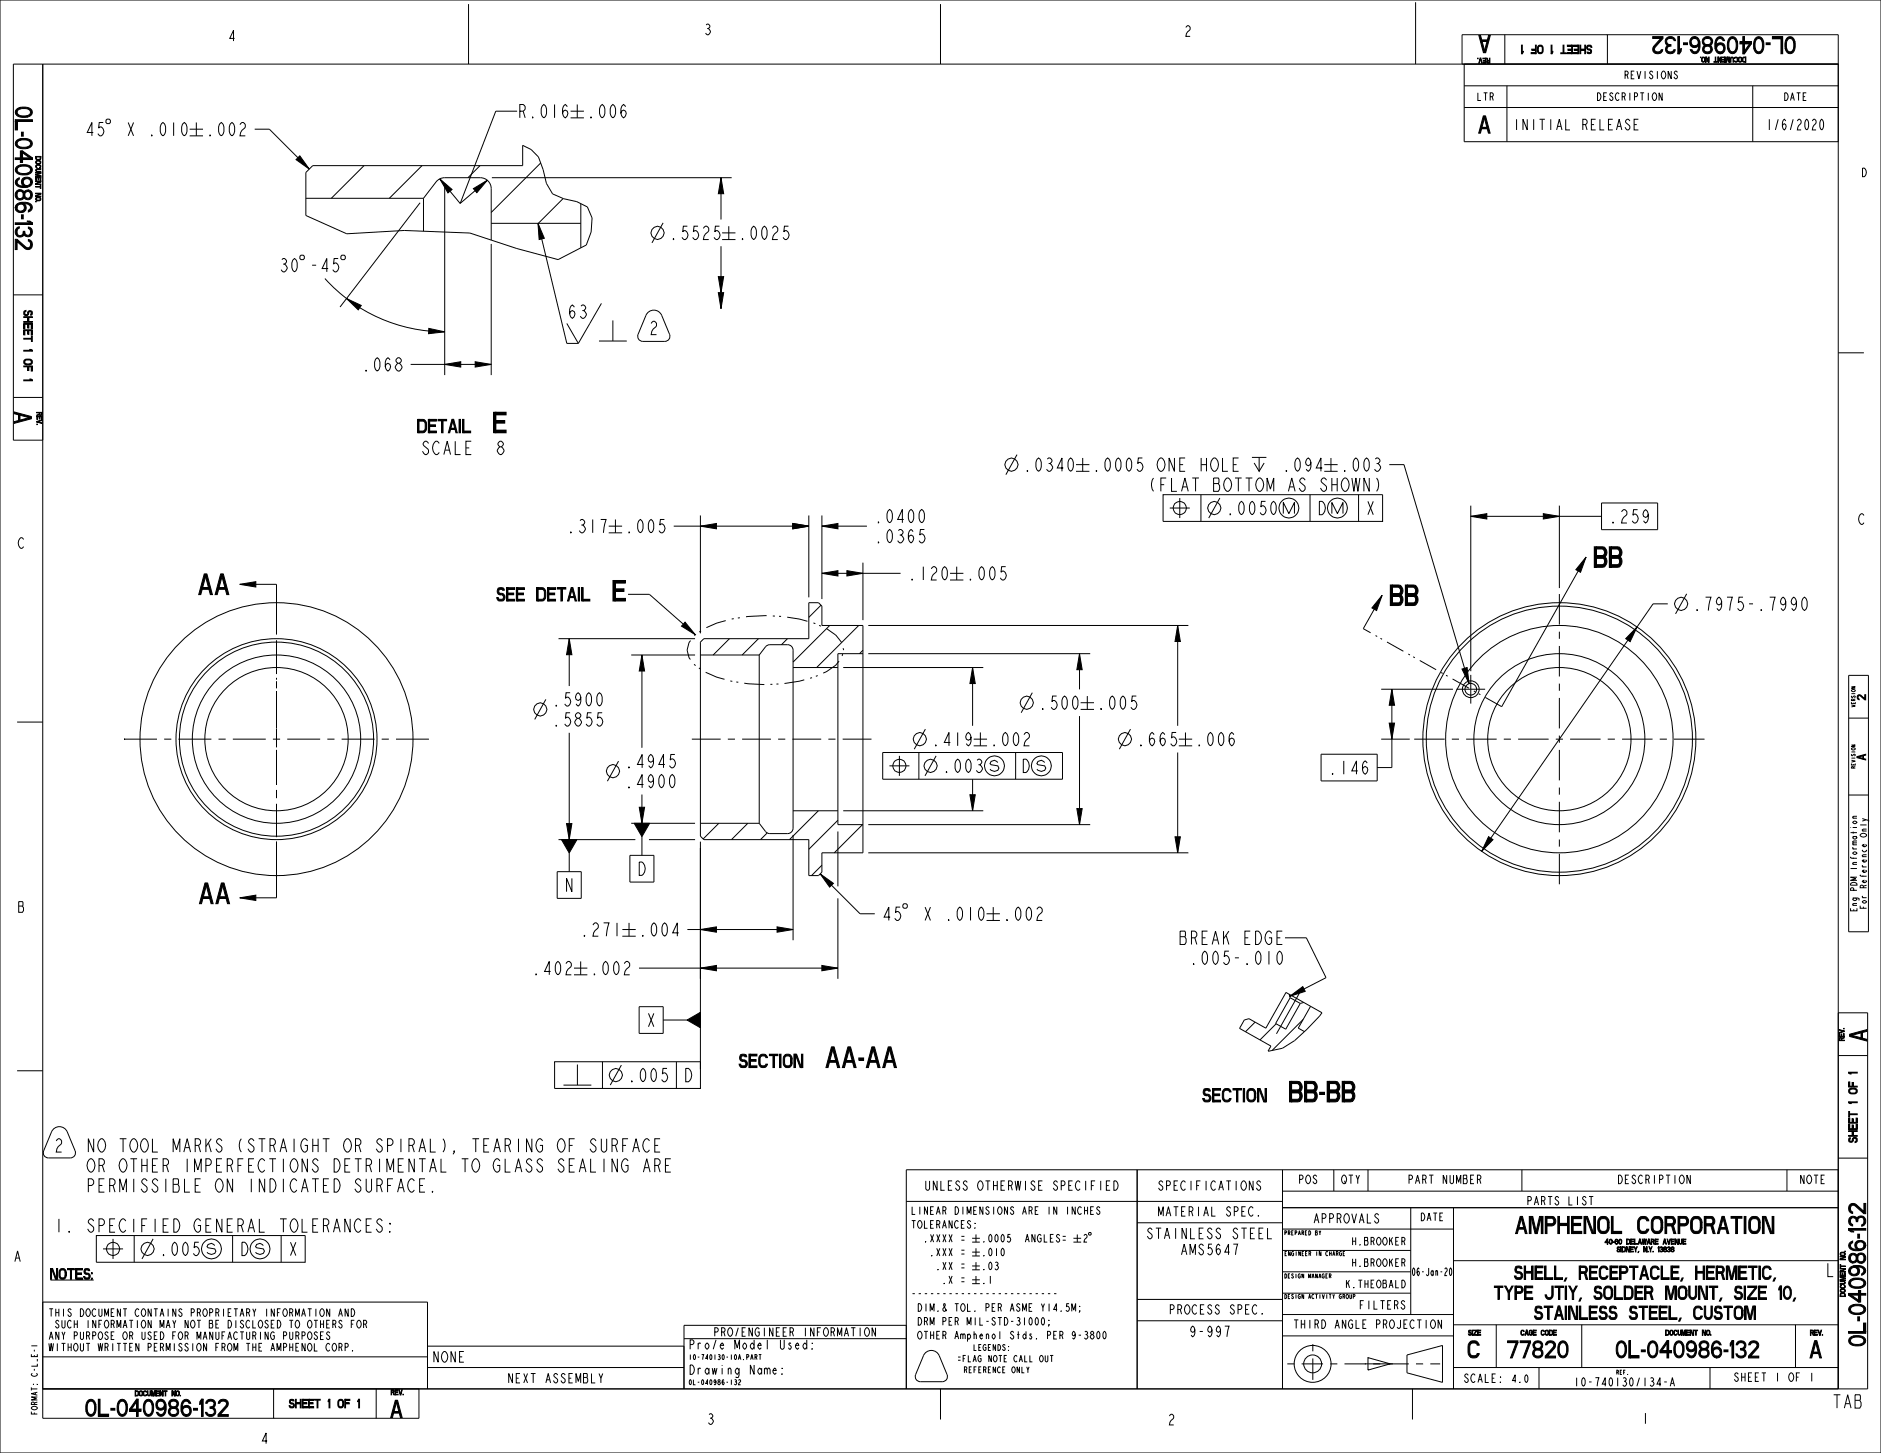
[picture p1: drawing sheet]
<svg xmlns="http://www.w3.org/2000/svg" width="559mm" height="432mm" viewBox="0 0 559 432" stroke-linecap="round" stroke-linejoin="round" font-family="sans-serif">
<g fill="#000">
<path d="M87.9 47.4l1.2-1.1 2.8 3.9zM214.2 52.8l.8 4.8h-1.6zM103 88.7l4.3 2.1-.9 1.3zM127.4 97.6l4.7 1-4.8 .6zM213.4 87h1.6l-.8 4.7zM213.4 82.2h1.6l-.8 4.8zM132.1 108.3l4.8-.8v1.6zM141.2 107.5l4.7 .8-4.7 .8zM208.1 156.4l4.7-.8v1.6zM235.5 155.6l4.8 .8-4.8 .8zM244.2 156.4l4.7-.8v1.6zM436.9 153.4l4.8-.7v1.5z"/>
<path d="M458.5 152.7l4.7 .7-4.7 .8zM60.7 170.6h.6l-1.7 6.1h-.6zM59.9 174.6h2.4v.5h-2.4zM60.9 170.6h.6l1.6 6.1h-.6zM65.5 170.6h.6l-1.6 6.1h-.6zM64.7 174.6h2.5v.5h-2.5zM65.7 170.6h.7l1.6 6.1h-.6zM71.2 173.7l4.8-.8v1.5zM244.2 170.4l4.7-.8v1.6zM251.6 169.6l4.8 .8-4.8 .8zM410.6 176.9l-1.7 4.5-1.3-.7zM413 173.9h.6v6h-.6z"/>
<path d="M413.6 173.9h1.9a1.74 1.74 0 0 1 1.3 1.6 1.74 1.74 0 0 1-1.3 1.7h-1.9v-.8h1.9a1.07 1.07 0 0 0 .6-.9 1.07 1.07 0 0 0-.6-1h-1.9zM413.6 176.4h1.9a1.82 1.82 0 0 1 1.3 1.8 1.82 1.82 0 0 1-1.3 1.7h-1.9v-.7h1.9a1.07 1.07 0 0 0 .6-1 1.07 1.07 0 0 0-.6-1h-1.9zM417.5 173.9h.6v6h-.6zM418.1 173.9h1.8a1.74 1.74 0 0 1 1.4 1.6 1.74 1.74 0 0 1-1.4 1.7h-1.8v-.8h1.8a1.07 1.07 0 0 0 .7-.9 1.07 1.07 0 0 0-.7-1h-1.8zM418.1 176.4h1.8a1.82 1.82 0 0 1 1.4 1.8 1.82 1.82 0 0 1-1.4 1.7h-1.8v-.7h1.8a1.07 1.07 0 0 0 .7-1 1.07 1.07 0 0 0-.7-1h-1.8zM471.2 165.5l-1.7 4.6-1.3-.8zM473.6 162.5h.6v6.1h-.6zM474.2 162.5h1.9a1.74 1.74 0 0 1 1.3 1.7 1.74 1.74 0 0 1-1.3 1.7h-1.9v-.8h1.9a1.07 1.07 0 0 0 .6-1 1.07 1.07 0 0 0-.6-1h-1.9zM474.2 165.1h1.9a1.82 1.82 0 0 1 1.3 1.7 1.82 1.82 0 0 1-1.3 1.8h-1.9v-.8h1.9a1.07 1.07 0 0 0 .6-1 1.07 1.07 0 0 0-.6-.9h-1.9zM478.1 162.5h.6v6.1h-.6zM478.7 162.5h1.8a1.74 1.74 0 0 1 1.4 1.7 1.74 1.74 0 0 1-1.4 1.7h-1.8v-.8h1.8a1.07 1.07 0 0 0 .7-1 1.07 1.07 0 0 0-.7-1h-1.8zM478.7 165.1h1.8a1.82 1.82 0 0 1 1.4 1.7 1.82 1.82 0 0 1-1.4 1.8h-1.8v-.8h1.8a1.07 1.07 0 0 0 .7-1 1.07 1.07 0 0 0-.7-.9h-1.8z"/>
<path d="M169.1 189.8l.8 4.8h-1.6zM190.7 194.7l.8 4.7h-1.6zM288.9 198.4l.8 4.7h-1.6zM320.7 194.3l.8 4.7h-1.6zM349.9 185.9l.8 4.7h-1.6zM486.3 186.3l-2 4.4-1.3-.9zM412.7 214.9h1.6l-.8 4.8zM413.5 204.8l.8 4.8h-1.6zM434.3 198.8l1.5-.4 .6 4.8zM166.8 249.5h4.6l-2.3 4zM168.3 244.8h1.6l-.8 4.7zM188.4 244.7h4.6l-2.3 3.9z"/>
<path d="M189.9 239.9h1.6l-.8 4.8zM243.7 259.7l3.9 2.8-1.1 1.1zM288.1 236.2h1.6l-.8 4.7zM319.9 240.3h1.6l-.8 4.8zM349.1 248.7h1.6l-.8 4.7zM442.2 248.6l1.3 .9-3.3 3.5zM60.9 262.5h.6l-1.6 6.1h-.6zM60.1 266.5h2.4v.5h-2.4zM61.1 262.5h.6l1.6 6.1h-.6zM65.8 262.5h.6l-1.7 6.1h-.6zM64.9 266.5h2.5v.5h-2.5zM66 262.5h.6l1.6 6.1h-.6z"/>
<path d="M71.2 266.8l4.8-.8v1.6zM208.1 276.2l4.7-.8v1.6zM230.8 275.4l4.8 .8-4.8 .8zM208.1 287.7l4.7-.8v1.6zM244.2 286.9l4.7 .8-4.7 .8z"/>
</g>
<g fill="none" stroke="#000" stroke-width=".3">
<path d="M0 0h558.8v431.8h-558.8zM12.7 19.1v402.4h111.8v-8.8M139.2 1.2v17.8M279.4 1.2v17.8M420.5 .7v18.3M434.3 19.1v-8.8h111.8v402.4M435 19.1v23h111.1M447 10.3v8.8M477.5 10.3v8.8M546.1 19.1h-542.1v111.7h8.7M27.7 39.4h-1.8l1.4-3v4M30.7 36.4h-1.2l-.2 1.7 .4-.4a1.33 1.33 0 0 1 1.2 1.3 1.33 1.33 0 0 1-1.2 1.4l-.6-.7"/>
<path d="M31.5 35.7l.3-.3h.7l.3 .3v.7l-.3 .3h-.7l-.3-.3zM38.1 36.4l1.6 4M39.7 36.4l-1.6 4M56.3 38.4h4M58.3 36.4v4M75.7 38.4h4.3l11.9 11.8M435 25.5h111.1M435 31.9h111.1M447.7 25.5v16.6M520.7 25.5v16.6M56.3 40.4h4M87.9 47.4l1.2-1.1 2.8 3.9z"/>
<path d="M90.9 58.9h34.9M92.9 49.2h62.4v-6l2.5 1.2 2.2 2.2 1.4 3.8 .9 4.1 1.9 3.1 3.3 1.5 3.8 .8 3.2 1.6 1.4 3.3-.3 4.1-1.4 3.9-8.4 4.3-12.3-3.2-13.9-4.6-19.5-.8-17.1 1-12.1-5.5v-12.7zM108.1 49.2l-9.7 9.7M125.4 49.2l-9.7 9.7M125.8 58.9l3.7-4.8 .7-.7 .9-.4 11.6-.2a3.3 3.3 0 0 1 3.2 3.3v15.2M125.8 58.9v9.8M132.1 54.4v57.1M142.6 49.2l-3.6 3.6M146.1 52.8h71.3M160.6 48.4l-14.7 14.7M167.3 59l-7.4 7.4M214.2 52.8l.8 4.8h-1.6z"/>
<path d="M214.2 52.8v12.4M83.7 77.2l.4-.4a.91 .91 0 0 1 1 1l-.6 .7a1.19 1.19 0 0 1 .8 1.3 1.19 1.19 0 0 1-1.2 1l-.6-.7M84.1 78.5h.4M87.1 77.2l.4-.4a2.68 2.68 0 0 1 0 4 2.81 2.81 0 0 1-.4-3.6zM89.4 75.8h.7l.3 .4v.6l-.3 .4h-.7l-.3-.4v-.6zM92.7 78.8h1.2M97.5 79.8h-1.8l1.4-3v4M100.5 76.8h-1.2l-.2 1.7 .4-.3a1.33 1.33 0 0 1 1.2 1.3 1.33 1.33 0 0 1-1.2 1.3l-.6-.7M101.6 75.8h.6l.4 .4v.6l-.4 .4h-.6l-.3-.4v-.6zM124.8 60.3l-23.8 30.9M145.9 66.4h26.6M145.9 72.5v39"/>
<path d="M172.5 60.5v13.2M197 66.2l-3.3 6M214.2 73.2v18.5M214.5 69.2h4M214.5 71.2h4M216.5 67.2v4M4 87.6h8.7M96.5 82.8a47.9 47.9 0 0 0 35.6 15.8M103 88.7l4.3 2.1-.9 1.3zM127.4 97.6l4.7 1-4.8 .6zM213.4 87h1.6l-.8 4.7zM213.4 82.2h1.6l-.8 4.8z"/>
<path d="M4 118.1h8.7M122 108.3h23.9M132.1 108.3l4.8-.8v1.6zM141.2 107.5l4.7 .8-4.7 .8zM546.1 104.9h7.6M302.1 135.1l-3.3 6M319.7 138.1h3.9M321.6 136.1v4M325.7 139.7l.2 .4h-.2zM328.7 136.4l.4-.3a2.68 2.68 0 0 1 0 4 2.81 2.81 0 0 1-.4-3.7zM331.8 136.4l.4-.3a2.68 2.68 0 0 1 0 4 2.81 2.81 0 0 1-.4-3.7zM335 136.4l.4-.3a2.68 2.68 0 0 1 0 4 2.81 2.81 0 0 1-.4-3.7z"/>
<path d="M339.4 136.1h-1.2l-.2 1.7 .4-.4a1.33 1.33 0 0 1 1.2 1.3 1.33 1.33 0 0 1-1.2 1.4l-.6-.7M344.3 136.4l.4-.3a2.05 2.05 0 0 1 1.2 3 1.31 1.31 0 0 1-1.2 1 2.49 2.49 0 0 1-.4-3.7zM348.9 136.1v4l-1.6-4v4M350.5 138.1h1M352.1 136.1h-1.6v4h1.6M356.8 138.1h1.6M356.8 136.1v4M358.4 136.1v4M360.2 136.4l.4-.3a2.05 2.05 0 0 1 1.2 3 1.31 1.31 0 0 1-1.2 1 2.49 2.49 0 0 1-.4-3.7zM363.2 136.1v4h1.6M366.4 138.1h.9M367.9 136.1h-1.5v4h1.5"/>
<path d="M371.9 135.9h4.3M372.6 137.6l1.5 2.5 1.5-2.5M374.1 135.9v4.2M382.1 139.7l.2 .4h-.2zM385.1 136.4l.4-.3a2.68 2.68 0 0 1 0 4 2.81 2.81 0 0 1-.4-3.7zM389.4 137.4l-.2 .7-.6 .3-.5-.3a1.55 1.55 0 0 1 .5-2 2.68 2.68 0 0 1 0 4l-.5-.7M392.8 139.1h-1.8l1.4-3v4M393.4 138.1h4M395.4 136.1v4M399.4 139.7l.2 .4h-.2zM402.4 136.4l.4-.3a2.68 2.68 0 0 1 0 4 2.81 2.81 0 0 1-.4-3.7zM405.6 136.4l.4-.3a2.68 2.68 0 0 1 0 4 2.81 2.81 0 0 1-.4-3.7z"/>
<path d="M408.6 136.4l.4-.3a.91 .91 0 0 1 .9 1l-.5 .7a1.19 1.19 0 0 1 .7 1.3 1.19 1.19 0 0 1-1.1 1l-.6-.7M409 137.8h.4M412.7 138.1h4.4l19.3 65.1M180.8 156.4h4M180.8 158.3h4M182.8 154.4v3.9M200.2 156.4h40.1M208.1 156.4l4.7-.8v1.6zM208.1 153.2v35M235.5 155.6l4.8 .8-4.8 .8zM240.3 153.2v24.3M244.2 156.4l4.7-.8v1.6z"/>
<path d="M244.2 156.4h13.4M244.2 153.2v24.8M319.7 140.1h3.9M345.5 147h65.2v7.9h-65.2zM347.5 151h6M350.5 148v6M356.8 147v7.9M362.4 148l-3.3 6M365.4 152.6l.2 .4h-.2zM368.4 149.3l.4-.3a2.68 2.68 0 0 1 0 4 2.81 2.81 0 0 1-.4-3.7zM371.6 149.3l.4-.3a2.68 2.68 0 0 1 0 4 2.81 2.81 0 0 1-.4-3.7zM375.9 149h-1.1l-.2 1.6 .4-.3a1.33 1.33 0 0 1 1.1 1.3 1.33 1.33 0 0 1-1.1 1.4l-.6-.7"/>
<path d="M377.9 149.3l.4-.3a2.68 2.68 0 0 1 0 4 2.81 2.81 0 0 1-.4-3.7zM381.2 152.6v-3.3l1.7 3.3 1.6-3.3v3.3M389.2 147v7.9M392 149a1.36 1.36 0 0 1 1.5 1 2.47 2.47 0 0 1-.8 3h-.7zM393.4 140.1h4M395.7 152.6v-3.3l1.6 3.3 1.7-3.3v3.3M403.6 147v7.9M409 142a3.5 3.5 0 0 1 0 4M436.9 153.4l4.8-.7v1.5zM436.9 150.3v49.2M436.9 153.4h38.9M458.5 152.7l4.7 .7-4.7 .8z"/>
<path d="M463.2 150.3v24.5M475.8 149.5h16.6v7.9h-16.6zM59.9 174.6h2.4v.5h-2.4zM60.7 170.6h.6l-1.7 6.1h-.6zM60.9 170.6h.6l1.6 6.1h-.6zM64.7 174.6h2.5v.5h-2.5zM65.5 170.6h.6l-1.6 6.1h-.6zM65.7 170.6h.7l1.6 6.1h-.6zM71.2 173.7l4.8-.8v1.5zM71.2 173.7h10.9M243.9 179.9l-3.6 3.6M244.2 170.4l4.7-.8v1.6z"/>
<path d="M244.2 170.4h23.3M251.6 169.6l4.8 .8-4.8 .8zM256.4 167.2v17.1M282.2 170.4h4M282.2 172.4h4M284.2 168.4v4M410.6 176.9l-1.7 4.5-1.3-.7zM410.6 176.9l-5.6 9.9M413 173.9h.6v6h-.6zM413.6 173.9h1.9a1.74 1.74 0 0 1 1.3 1.6 1.74 1.74 0 0 1-1.3 1.7h-1.9v-.8h1.9a1.07 1.07 0 0 0 .6-.9 1.07 1.07 0 0 0-.6-1h-1.9zM413.6 176.4h1.9a1.82 1.82 0 0 1 1.3 1.8 1.82 1.82 0 0 1-1.3 1.7h-1.9v-.7h1.9a1.07 1.07 0 0 0 .6-1 1.07 1.07 0 0 0-.6-1h-1.9zM417.5 173.9h.6v6h-.6z"/>
<path d="M418.1 173.9h1.8a1.74 1.74 0 0 1 1.4 1.6 1.74 1.74 0 0 1-1.4 1.7h-1.8v-.8h1.8a1.07 1.07 0 0 0 .7-.9 1.07 1.07 0 0 0-.7-1h-1.8zM418.1 176.4h1.8a1.82 1.82 0 0 1 1.4 1.8 1.82 1.82 0 0 1-1.4 1.7h-1.8v-.7h1.8a1.07 1.07 0 0 0 .7-1 1.07 1.07 0 0 0-.7-1h-1.8zM471.2 165.5l-1.7 4.6-1.3-.8zM471.2 165.5l-25.1 44.5M473.6 162.5h.6v6.1h-.6zM474.2 162.5h1.9a1.74 1.74 0 0 1 1.3 1.7 1.74 1.74 0 0 1-1.3 1.7h-1.9v-.8h1.9a1.07 1.07 0 0 0 .6-1 1.07 1.07 0 0 0-.6-1h-1.9zM474.2 165.1h1.9a1.82 1.82 0 0 1 1.3 1.7 1.82 1.82 0 0 1-1.3 1.8h-1.9v-.8h1.9a1.07 1.07 0 0 0 .6-1 1.07 1.07 0 0 0-.6-.9h-1.9zM478.1 162.5h.6v6.1h-.6zM478.7 162.5h1.8a1.74 1.74 0 0 1 1.4 1.7 1.74 1.74 0 0 1-1.4 1.7h-1.8v-.8h1.8a1.07 1.07 0 0 0 .7-1 1.07 1.07 0 0 0-.7-1h-1.8zM478.7 165.1h1.8a1.82 1.82 0 0 1 1.4 1.7 1.82 1.82 0 0 1-1.4 1.8h-1.8v-.8h1.8a1.07 1.07 0 0 0 .7-1 1.07 1.07 0 0 0-.7-.9h-1.8zM495.5 179.5h-4.4l-50.9 73.5M501.1 176.5l-3.3 5.9"/>
<path d="M165.9 189.8h40.6M169.1 189.8l.8 4.8h-1.6zM169.1 189.8v14.1M187.5 194.7h19M190.7 194.7l.8 4.7h-1.6zM190.7 194.7v27.5M204.7 190.9l-.6 2.3 .6 2.3M204.7 195.5h.1M204.7 195.5l.4 .5M204.7 190.9h.1M205.2 190.4l-.5 .5M205.2 190.4h.1"/>
<path d="M206.2 197.4l.4 .4M206.8 188.5l-.5 .4M207.6 198.5l.5 .3M208.1 190.8l1-1h31.2v-10.7h2.8l1.1 1v5.8h12.2v67.5h-12.2v5.8l-1.1 1h-2.8v-10.7h-31.2l-1-1zM208.1 194.7h17.4M208.3 187.5l-.5 .3M209.6 199.8l3.5 1.5M213.1 185.1l-3.3 1.4M213.1 185.1h.1M215.6 184.4l-2.5 .7M216.7 189.8l-4.8 4.9M218 183.9l-.6 .1"/>
<path d="M219.8 183.6l-.6 .1M225.3 189.8l-4.8 4.9M225.5 194.7l1.9-2.5 .9-.6 6.1 .1 .7 .4 .4 .7v53.7l-.4 .8-.7 .4h-6.1l-.9-.6-1.9-2.4M225.5 194.7v50M227.7 183l-6.1 .3M229.6 183.1h.6M231.4 183.1l.6 .1M233.9 183.4l3.6 .6 2.4 .6M233.9 189.8l-1.7 1.8M235.6 198.4h13.3M239.9 184.6h.1M241.6 185.1h.1"/>
<path d="M241.7 185.1l.5 .2M243.3 185.8l.6 .3M245.6 186.8l.1 .1a10.6 10.6 0 0 1 4.3 4M245.7 199.5l-1.1 .5M245.7 199.5h.1M246.5 185.9l-10.9 10.9M249.3 196.5l-1 1.1-2.6 1.9M250.3 194.4l-.1 .5M250.5 192.6l.1 .6M250.5 198.4h41.6M255.1 185.9l-12.5 12.5M256.4 193.2l-1.1 1.1"/>
<path d="M256.4 194.3h-7.5v50.8h7.5M257.9 194.3h66M257.9 185.9h95.1M288.9 198.4l.8 4.7h-1.6zM288.9 198.4v17.3M320.7 194.3l.8 4.7h-1.6zM320.7 194.3v10.6M349.9 185.9l.8 4.7h-1.6zM349.9 185.9v29.8M434.3 198.8l1.5-.4 .6 4.8zM486.3 186.3l-2 4.4-1.3-.9zM5.1 214.6h7.6"/>
<path d="M162.2 207.8l-3.4 6M169.1 217.8v31.7M213.1 201.3h.1M213.1 201.3l2.1 .6M217 202.4l.5 .1M218.7 202.7l.6 .1M221.1 203l6 .4M229.5 203.4h-.6M231.3 203.3h-.6M238.9 202l-5.8 1.1M241.2 201.4l-.5 .2M242.9 200.8l-.5 .2"/>
<path d="M274.9 216.7l-3.3 5.9M289.3 219.7h3.9M291.2 217.7v3.9M306.7 205.9l-3.3 5.9M320.7 212.8v32.3M321 208.8h4M321 210.8h4M323 206.9v3.9M335.8 216.7l-3.3 5.9M350.2 219.7h4M352.2 217.7v3.9M410.3 219.7h8.5"/>
<path d="M410.3 204.8h21.3M412.7 214.9h1.6l-.8 4.8zM413.5 204.8l.8 4.8h-1.6zM413.5 204.8v23.3h-4.4M549.2 200.7h5.9v76.2h-5.9zM549.2 213.4h5.9M183.8 226.2l-3.4 5.9M189.9 239.9h1.6l-.8 4.8zM190.7 236.1v8.6M262.2 223.6h53.4v8h-53.4zM264.2 227.6h6M267.2 224.6v6"/>
<path d="M273 223.6v8M278.1 224.6l-3.3 6M281.1 229.3l.2 .3h-.2zM284.1 225.9l.4-.3a2.68 2.68 0 0 1 0 4 2.81 2.81 0 0 1-.4-3.7zM287.3 225.9l.4-.3a2.68 2.68 0 0 1 0 4 2.81 2.81 0 0 1-.4-3.7zM288.1 236.2h1.6l-.8 4.7zM288.9 231.6v9.3M289.3 221.6h3.9M290.3 225.9l.4-.3a.91 .91 0 0 1 1 1l-.6 .7a1.19 1.19 0 0 1 .8 1.3 1.19 1.19 0 0 1-1.2 1l-.6-.7M290.7 227.3h.4M296.4 226.6l-1-.7-1 .4-.3 .6 .3 .4 2 .3 .4 .7-.4 .6-1 .4-1.3-.7M301.7 223.6v8"/>
<path d="M304 225.6a1.36 1.36 0 0 1 1.6 1 2.47 2.47 0 0 1-.8 3h-.8zM310.3 226.6l-.9-.7-1 .4-.4 .6 .4 .4 1.9 .3 .4 .7-.4 .6-.9 .4-1.4-.7M349.9 223.6v29.8M350.2 221.6h4M392.5 224.1h16.6v8h-16.6zM549.2 236.3h5.9M165.5 259h7.2v8h-7.2zM165.9 249.5h22.9M166.8 249.5h4.6l-2.3 4zM168.3 244.8h1.6l-.8 4.7zM169.1 253.5v5.5M187.1 254.2h7.2v7.9h-7.2z"/>
<path d="M187.5 244.7h19M188.4 244.7h4.6l-2.3 3.9zM190.7 248.6v5.6M192.8 249.5h13.7M208.1 244.7h17.4M208.1 250.1v40.8M213.5 244.7l-4.6 4.6M222.2 244.7l-4.9 4.8M227.9 247.5l-2 2M235.6 240.9h13.3M235.6 248.1v31.3M243.1 240.9l-8.6 8.6"/>
<path d="M243.7 259.7l3.9 2.8-1.1 1.1zM243.7 259.7l11.8 11.9h4.4M244.2 257.1l-3.1 3.1M248.9 243.8l-8.6 8.6M248.9 247.1v16.3M250.5 240.9h41.6M256.2 245.1l-8.3 8.3M257.9 253.4h95.1M257.9 245.1h66M319.9 240.3h1.6l-.8 4.8zM349.1 248.7h1.6l-.8 4.7zM442.2 248.6l1.3 .9-3.3 3.5z"/>
<path d="M60.1 266.5h2.4v.5h-2.4zM60.9 262.5h.6l-1.6 6.1h-.6zM61.1 262.5h.6l1.6 6.1h-.6zM64.9 266.5h2.5v.5h-2.5zM65.8 262.5h.6l-1.7 6.1h-.6zM66 262.5h.6l1.6 6.1h-.6zM71.2 266.8l4.8-.8v1.6zM71.2 266.8h10.9M184.9 276.2h4M184.9 278.2h4M186.9 274.3v3.9M204.2 276.2h31.4"/>
<path d="M208.1 276.2l4.7-.8v1.6zM230.8 275.4l4.8 .8-4.8 .8zM248.9 267v23.9M264.4 272.5h-1.7l1.3-2.9v3.9M267.4 269.6h-1.2l-.2 1.6 .4-.3a1.33 1.33 0 0 1 1.2 1.3 1.33 1.33 0 0 1-1.2 1.3l-.6-.6M268.5 268.6h.7l.3 .3v.7l-.3 .3h-.7l-.3-.3v-.7zM274.8 269.6l1.6 3.9M276.4 269.6l-1.6 3.9M293.1 271.6h4M293.1 273.5h4M295.1 269.6v3.9M170.5 287.7h4"/>
<path d="M170.5 289.7h4M172.5 285.7v4M189.8 287.7h59.1M208.1 287.7l4.7-.8v1.6zM244.2 286.9l4.7 .8-4.7 .8zM383 295.5l.3 1M383.3 296.5l-4.3 7.7 3 1.7 4.3-7.7M383.3 296.5l3 1.7M387.3 297.9l-1 .3M389.3 299.1l-3.6 6.4 1.8 1.1M5.1 318.2h7.6M369.7 303.1l1.3-.4 5 2.9 6-10.7 10.7 6.1-4.4 4.9-3.7 3.3-3.6 2.3-4.1 .9h-.2l.9-1.5-9.4-5.3z"/>
<path d="M372.9 303.8l-2.9 2.8M379.1 304.2l-4.8 4.8M387.1 303l-9.2 9.2M546.1 301h8.7v111.7h-542.1M546.1 313.7h8.7M269.2 357h111.8M337.8 347.6v65.1M381 358.9h165.1M381 347.6v65.1M381 354h165.1M396.2 347.6v6.4M406.4 347.6v6.4"/>
<path d="M419.1 358.9v31.8M431.8 358.9v53.8M452.1 347.6v6.4M530.9 347.6v6.4M546.1 347.6h-276.9v65.1M546.1 344.2h8.7M337.8 363.4h43.2M381 365.3h50.8M381 371.6h38.1M381 378h38.1M431.8 374.6h114.3M12.7 387h114.3v25.7"/>
<path d="M15 380.4h12.9M203.2 397.8h66M269.2 393.9h-66v18.8M337.8 386.2h43.2M337.8 392.5h43.2M381 384.3h38.1M381 390.7h50.8M381 397h50.8M431.8 393.7h114.3M444.5 393.7v12.7M469.9 393.7v12.7M533.4 393.7v12.7"/>
<path d="M12.7 403.2h114.3M81.3 412.7v8.8M111.8 412.7v8.8M127 406.4h76.2M127 400h76.2M274.9 402.1a2.54 2.54 0 0 1 4.1 .8l2.4 5.6a1.52 1.52 0 0 1-1.5 2.1h-6.5a1.52 1.52 0 0 1-1.4-2.1l2.3-5.6zM279.4 412.7v9.1M405.5 405.3h8.3M406.4 403.5l6.6 1.8-6.6 1.9zM418 402.7l10.5-2.9v11l-10.5-2.8zM419.6 412.7v9.1M431.8 406.4h114.3"/>
<path d="M457.2 406.4v6.3M508 406.4v6.3"/>
<circle cx="195.3" cy="69.2" r="1.95"/>
<circle cx="300.4" cy="138.1" r="1.95"/>
<circle cx="350.5" cy="150.9" r="1.97"/>
<circle cx="360.7" cy="151" r="1.95"/>
<circle cx="382.9" cy="151" r="2.96"/>
<circle cx="397.3" cy="151" r="2.96"/>
<circle cx="499.4" cy="179.5" r="1.95"/>
<circle cx="82.1" cy="219.7" r="40.6"/>
<circle cx="82.1" cy="219.7" r="25"/>
<circle cx="82.1" cy="219.7" r="21.3"/>
<circle cx="160.5" cy="210.8" r="1.95"/>
<circle cx="273.2" cy="219.7" r="1.95"/>
<circle cx="305" cy="208.8" r="1.95"/>
<circle cx="334.1" cy="219.7" r="1.95"/>
<circle cx="463.2" cy="219.7" r="33.8"/>
<circle cx="463.2" cy="219.7" r="25.4"/>
<circle cx="463.2" cy="219.7" r="21.3"/>
<circle cx="182.1" cy="229.2" r="1.95"/>
<circle cx="267.2" cy="227.6" r="1.97"/>
<circle cx="276.4" cy="227.6" r="1.95"/>
<circle cx="295.4" cy="227.6" r="2.96"/>
<circle cx="309.3" cy="227.6" r="2.96"/>
<circle cx="390" cy="405.3" r="5.5"/>
<circle cx="390" cy="405.3" r="2.66"/>
</g>
<path d="M446.1 210l-41.1-23.2M82.1 266.8v-93.1" fill="none" stroke="#000" stroke-width=".3" stroke-dasharray="5.6 1.7 .6 1.1 .6 1.7" stroke-linecap="butt"/>
<path d="M390 399.5v11.8M382.4 405.3h45.4" fill="none" stroke="#000" stroke-width=".3" stroke-dasharray="2.1 2.1 6.4 2.1" stroke-linecap="butt"/>
<!-- layer: 1_ALL_PLANES -->
<path d="M204.1 303.1l4-2.3v4.6z" fill="#000"/>
<path d="M208.1 252v65.7M189.9 299.2h7.1v7.9h-7.1zM197 303.1h7.1M204.1 303.1l4-2.3v4.6z" fill="none" stroke="#000" stroke-width=".3"/>
<!-- layer: 2_ALL_NOTES -->
<g fill="none" stroke="#000" stroke-width=".3">
<path d="M153.6 33h-6.3l-10.6 27.5M154.4 33h1l.6-.6v-.7l-.6-.6h-1v3.9M155.4 33l.6 2M158.2 34.7l.2 .3h-.2zM161.2 31.4l.4-.3a2.68 2.68 0 0 1 0 3.9 2.81 2.81 0 0 1-.4-3.6zM164.7 31.1v3.9M168.5 31.7l-.6-.6a2.68 2.68 0 0 0 0 3.9 1.55 1.55 0 0 0 .6-2l-.6-.3-.6 .3-.2 .7M169.5 33h4M169.5 35h4M171.5 31.1v3.9M175.5 34.7l.2 .3h-.2zM178.5 31.4l.4-.3a2.68 2.68 0 0 1 0 3.9 2.81 2.81 0 0 1-.4-3.6z"/>
<path d="M181.7 31.4l.4-.3a2.68 2.68 0 0 1 0 3.9 2.81 2.81 0 0 1-.4-3.6zM185.8 31.7l-.6-.6a2.68 2.68 0 0 0 0 3.9 1.55 1.55 0 0 0 .6-2l-.6-.3-.5 .3-.2 .7M130.6 53.2l3.7 3.1-1.2 1zM130.6 53.2l6.1 7.3M140.6 56.1l4.2-2.5-3.1 3.7zM144.8 53.6l-8.1 6.8M182.1 95.2v6.1M177.9 101.3h8.3M186.6 176.6h6.3l13.7 12M203.5 184.9l3.1 3.7-4.1-2.5zM381.7 278.7h6.4l5.8 11.8-10.7 5.6M383.2 296.1l3.8-2.9 .8 1.4z"/>
<path d="M164.8 315.5h43.3v8h-43.3zM171.5 316.4v6.1M179 315.5v8M184.6 316.5l-3.3 6M190.6 317.8l.4-.3a2.68 2.68 0 0 1 0 4 2.81 2.81 0 0 1-.4-3.7zM193.8 317.8l.4-.3a2.68 2.68 0 0 1 0 4 2.81 2.81 0 0 1-.4-3.7zM198.2 317.5h-1.2l-.2 1.7 .4-.4a1.33 1.33 0 0 1 1.2 1.4 1.33 1.33 0 0 1-1.2 1.3l-.6-.7M200.9 315.5v8M167.4 322.5h8.3M187.6 321.1l.2 .4h-.2zM196.1 338.4h-1.6v4h1.6M128.4 354l.2 .3h-.2z"/>
<path d="M194.5 340.4h1M197.7 346.3h1M199.3 344.4h-1.6v3.9h1.6M326.7 359l-.3-.4-.6 .4 .1 .4 .8 .7-.1 .6-.4 .2-.5-.6M28.6 367.2h62.1v7.9h-62.1zM30.6 371.1h6M33.6 368.2v5.9M39.9 367.2v7.9M45.5 368.2l-3.3 5.9M48.5 372.8l.2 .3h-.2zM51.5 369.5l.4-.3a2.68 2.68 0 0 1 0 3.9 2.81 2.81 0 0 1-.4-3.6zM54.7 369.5l.4-.3a2.68 2.68 0 0 1 0 3.9 2.81 2.81 0 0 1-.4-3.6z"/>
<path d="M59 369.2h-1.1l-.2 1.6 .4-.3a1.33 1.33 0 0 1 1.1 1.3 1.33 1.33 0 0 1-1.1 1.3l-.6-.6M63.8 370.2l-1-.7-1 .3-.3 .7 .3 .3 2 .3 .3 .7-.3 .7-1 .3-1.3-.7M69.1 367.2v7.9M71.9 369.2a1.36 1.36 0 0 1 1.6 1 2.47 2.47 0 0 1-.8 2.9h-.8zM78.2 370.2l-1-.7-1 .3-.3 .7 .3 .3 2 .3 .4 .7-.4 .7-1 .3-1.3-.7M83.5 367.2v7.9M115.7 365.9l.2 .3h-.2zM115.7 363.5h.2v.4zM275 368.9l.1 .2zM276.5 366.8l.9 2.3M276.8 373.1l.1 .1zM277.4 366.8l-.9 2.3"/>
<path d="M278.3 366.8l.9 2.3M278.3 371l.9 2.2M278.6 377.2l.1 .2zM279.2 366.8l-.9 2.3M279.2 371l-.9 2.2M280.1 366.8l.9 2.3M280.1 371l.9 2.2M280.1 375.1l.9 2.3M281 366.8l-.9 2.3M281 371l-.9 2.2M281 375.1l-.9 2.3M281.9 366.8l1 2.3"/>
<path d="M281.9 371l1 2.2M281.9 375.1l1 2.3M281.9 379.2l1 2.3M282.9 366.8l-1 2.3M282.9 371l-1 2.2M282.9 375.1l-1 2.3M282.9 379.2l-1 2.3M285.6 368.6h.9M285.6 367.4h.9M285.6 372.7h.9M285.6 371.5h.9M285.6 376.8h.9"/>
<path d="M285.6 375.6h.9M285.6 379.8h.9M288.8 368h2.3M288.8 369.1h2.3M288.8 372.1h2.3M288.8 373.2h2.3M288.8 376.2h2.3M288.8 377.4h2.3M289.9 366.8v2.3M289.9 371v2.2M289.9 375.1v2.3M289.9 379.2v2.3"/>
<path d="M292.3 368.9l.1 .2zM292.3 373.1l.1 .1zM292.3 377.2l.1 .2zM294 367l.2-.2a1.55 1.55 0 0 1 0 2.3 1.62 1.62 0 0 1-.2-2.1zM294 371.2l.2-.2a1.55 1.55 0 0 1 0 2.2 1.62 1.62 0 0 1-.2-2zM294 375.3l.2-.2a1.55 1.55 0 0 1 0 2.3 1.62 1.62 0 0 1-.2-2.1zM294.2 379.2v2.3M295.7 375.3l.5-.2 .3 .4-.3 .5a.62 .62 0 0 1 .4 .9 .62 .62 0 0 1-.9 .3l-.1-.2M295.8 367l.2-.2a1.55 1.55 0 0 1 0 2.3 1.62 1.62 0 0 1-.2-2.1zM295.9 376h.3M296 371v2.2M297.6 367l.3-.2a1.55 1.55 0 0 1 0 2.3 1.62 1.62 0 0 1-.3-2.1z"/>
<path d="M297.6 371.2l.3-.2a1.55 1.55 0 0 1 0 2.2 1.62 1.62 0 0 1-.3-2zM300.2 366.8h-.7l-.1 1 .2-.2a.77 .77 0 0 1 .7 .8 .77 .77 0 0 1-.7 .7l-.4-.3M304.6 369.1l.6-2.3 .6 2.3M304.8 368.4h.7M307.5 366.8v2.3l-.9-2.3v2.3M309.3 367.2l-.3-.4a1.22 1.22 0 0 0-.8 1.2 1.22 1.22 0 0 0 .8 1.1l.3-.3v-.8h-.5M310.2 366.8v2.3h.9M312 368h.6M313 366.8h-1v2.3h1M314.8 367.2l-.4-.4-.5 .4 .1 .4 .8 .8-.1 .5-.5 .2-.4-.5M315.7 368.6h.9M315.7 367.4h.9"/>
<path d="M318.9 368h2.3M318.9 369.1h2.3M320 366.8v2.3M322 367.2l.4-.4 .5 .4v.4l-.5 .6-.4 .9h.9M323.4 366.5l.6-.2 .2 .5-.6 .2zM98 396.2l-.4-.4-.6 .4 .2 .4 .8 .7-.2 .6-.4 .2-.5-.6M104.4 388.9a1.15 1.15 0 0 1 1 1.2 1.15 1.15 0 0 1-1 1.1zM108 393.5h.6l.3-.4v-.4l-.3-.3h-.6v2.3M108.6 393.5l.3 1.2M280.5 381.3l.1 .2zM285.6 380.9h.9M288.8 380.3h2.3"/>
<path d="M288.8 381.5h2.3M292.3 381.3l.1 .2zM327.9 395.8l.2-.2a1.55 1.55 0 0 1 0 2.3 1.62 1.62 0 0 1-.2-2.1zM104.7 401.3l.1 .2zM311.9 402.8h1"/>
<circle cx="182.9" cy="319.5" r="1.95"/>
<circle cx="33.6" cy="371.1" r="1.97"/>
<circle cx="43.8" cy="371.1" r="1.95"/>
<circle cx="62.8" cy="371.2" r="2.96"/>
<circle cx="77.2" cy="371.2" r="2.96"/>
</g>
<path d="M130.6 53.2l3.7 3.1-1.2 1zM140.6 56.1l4.2-2.5-3.1 3.7zM203.5 184.9l3.1 3.7-4.1-2.5zM383.2 296.1l3.8-2.9 .8 1.4z" fill="#000"/>
<!-- layer: 3_ALL_AXES -->
<g fill="none" stroke="#000" stroke-width=".3">
<path d="M82.1 174.4v9.8M463.2 176.5v9.1M82.1 186.3v2.1M82.1 190.5v9.8M463.2 187.7v2.1M463.2 192v9M36.9 219.7h.1M36.9 219.7h9.7M48.8 219.7h2.1M53 219.7h9.8M64.9 219.7h2.1M69.2 219.7h9.8"/>
<path d="M81.1 219.7h2.1M82.1 202.4v2.2M82.1 206.7v9.8M82.1 218.6v2.1M85.3 219.7h9.8M97.2 219.7h2.2M101.5 219.7h9.8M113.4 219.7h2.1M117.6 219.7h9.8M205.5 219.7h8.6M216.2 219.7h2.1M220.5 219.7h8.5"/>
<path d="M231.2 219.7h2.1M235.4 219.7h8.6M246.1 219.7h2.1M250.3 219.7h8.6M420.1 219.7h9.1M431.3 219.7h2.1M432.7 204.8h8.5M435.6 219.7h9M436.9 200.6v8.5M446.7 219.7h2.2M451 219.7h9.1M462.2 219.7h2.1"/>
<path d="M463.2 203.2v2.1M463.2 207.4v9.1M463.2 218.6v2.1M466.4 219.7h9.1M477.6 219.7h2.1M481.9 219.7h9M493.1 219.7h2.1M497.3 219.7h9.1M82.1 222.8v9.8M82.1 234.8v2.1M82.1 239v9.8M463.2 222.8v9.1"/>
<path d="M463.2 234v2.2M463.2 238.3v9.1M82.1 250.9v2.1M82.1 255.2v9.7M463.2 249.5v2.1M463.2 253.7v9.1M386 295.1l-6.8 12.1"/>
</g>
<!-- layer: 3_ALL_SYMBOLS -->
<path d="M192.4 92.9a2.54 2.54 0 0 1 4.2 .8l2.3 5.6a1.52 1.52 0 0 1-1.4 2.2h-6.5a1.52 1.52 0 0 1-1.4-2.2l2.3-5.6zM15.9 335.6a2.54 2.54 0 0 1 4.1 .8l2.3 5.6a1.52 1.52 0 0 1-1.4 2.1h-6.5a1.52 1.52 0 0 1-1.4-2.1l2.3-5.6z" fill="none" stroke="#000" stroke-width=".3"/>
<!-- layer: 7_ALL_CHAMFERS -->
<g fill="none" stroke="#000" stroke-width=".3">
<circle cx="82.1" cy="219.7" r="29.9"/>
<circle cx="82.1" cy="219.7" r="28.8"/>
<circle cx="436.9" cy="204.8" r="2.49"/>
<circle cx="436.9" cy="204.8" r="1.73"/>
<circle cx="463.2" cy="219.7" r="40.6"/>
<circle cx="463.2" cy="219.7" r="39.5"/>
</g>
<!-- layer: 9_ALL_SURF_FINISH -->
<path d="M159.8 66.4l1.9 4.4-1.5 .4z" fill="#000"/>
<path d="M159.8 66.4l1.9 4.4-1.5 .4zM159.8 66.4l8.6 35.6h3.4M168.4 96.1l3.4 5.9M178.7 90.2l-6.9 11.8" fill="none" stroke="#000" stroke-width=".3"/>
<g font-size="7.9">
<text x="146.6" y="128.6">E</text>
<text x="182.1" y="178.6">E</text>
<text x="244.4" y="317.3">AA-AA</text>
<text x="381.3" y="327.5">BB-BB</text>
</g>
<g font-size="6.6">
<text x="442.7" y="10.6" transform="rotate(-180 442.7 10.6)">A</text>
<text x="537.6" y="10.9" transform="rotate(-180 537.6 10.9)">0L-040986-132</text>
<text x="4.5" y="27.6" transform="rotate(90 4.5 27.6)">0L-040986-132</text>
<text x="439.3" y="39.6">A</text>
<text x="4.2" y="122.5" transform="rotate(90 4.2 122.5)">A</text>
<text x="554.6" y="309.3" transform="rotate(-90 554.6 309.3)">A</text>
<text x="449.3" y="366.6">AMPHENOL CORPORATION</text>
<text x="436.2" y="403.5">C</text>
<text x="447.3" y="403.5">77820</text>
<text x="475.9" y="403.5">0L-040986-132</text>
<text x="537.8" y="403.5">A</text>
<text x="554.3" y="404.2" transform="rotate(-90 554.3 404.2)">0L-040986-132</text>
<text x="21.2" y="420.9">0L-040986-132</text>
<text x="116.1" y="421.2">A</text>
</g>
<g font-size="5.2">
<text x="43.6" y="40.4">.010</text>
<text x="61" y="40.4">.002</text>
<text x="198.6" y="71.2">.5525</text>
<text x="219.2" y="71.2">.0025</text>
<text x="168.4" y="94.6">63</text>
<text x="192.6" y="99.4">2</text>
<text x="107.3" y="110.3">.068</text>
<text x="123" y="128.6">DETAIL</text>
<text x="125.2" y="135.1">SCALE</text>
<text x="147.2" y="135.1">8</text>
<text x="303.8" y="140.1">.0340</text>
<text x="340.9" y="146">(FLAT BOTTOM AS SHOWN)</text>
<text x="259.5" y="155.4">.0400</text>
<text x="405.6" y="153">X</text>
<text x="477.8" y="155.4">.259</text>
<text x="168.1" y="158.3">.317</text>
<text x="185.5" y="158.3">.005</text>
<text x="259.5" y="161.3">.0365</text>
<text x="269.5" y="172.4">.120</text>
<text x="286.9" y="172.4">.005</text>
<text x="147.6" y="178.6">SEE DETAIL</text>
<text x="502.7" y="181.4">.7975-.7990</text>
<text x="163.8" y="209.8">.5900</text>
<text x="163.8" y="215.8">.5855</text>
<text x="308.3" y="210.8">.500</text>
<text x="325.7" y="210.8">.005</text>
<text x="276.6" y="221.6">.419</text>
<text x="293.9" y="221.6">.002</text>
<text x="337.5" y="221.6">.665</text>
<text x="354.8" y="221.6">.006</text>
<text x="185.4" y="228.2">.4945</text>
<text x="394.4" y="230.1">.146</text>
<text x="185.4" y="234.1">.4900</text>
<text x="189.1" y="260.1">D</text>
<text x="167.5" y="265">N</text>
<text x="280.4" y="273.5">.010</text>
<text x="297.7" y="273.5">.002</text>
<text x="172.2" y="278.2">.271</text>
<text x="189.5" y="278.2">.004</text>
<text x="350" y="280.7">BREAK EDGE</text>
<text x="353.2" y="286.6">.005-.010</text>
<text x="157.8" y="289.7">.402</text>
<text x="175.1" y="289.7">.002</text>
<text x="191.9" y="305.1">X</text>
<text x="218.5" y="317.3">SECTION</text>
<text x="202.9" y="321.5">D</text>
<text x="356.3" y="327.5">SECTION</text>
<text x="15.9" y="342.4">2</text>
<text x="25.2" y="342.4">NO TOOL MARKS (STRAIGHT OR SPIRAL), TEARING OF SURFACE</text>
<text x="25.2" y="348.3">OR OTHER IMPERFECTIONS DETRIMENTAL TO GLASS SEALING ARE</text>
<text x="25.2" y="354.3">PERMISSIBLE ON INDICATED SURFACE.</text>
<text x="15.9" y="366.2">1. SPECIFIED GENERAL TOLERANCES:</text>
<text x="85.5" y="373.1">X</text>
<text x="445.6" y="380.2">SHELL, RECEPTACLE, HERMETIC,</text>
<text x="542.2" y="379.4">L</text>
<text x="437.9" y="386.2">TYPE JTIY, SOLDER MOUNT, SIZE 10,</text>
<text x="453.4" y="392.1">STAINLESS STEEL, CUSTOM</text>
<text x="544.1" y="418.5">TAB</text>
</g>
<g font-size="4.1">
<text x="209" y="10.3">3</text>
<text x="351.7" y="10.8">2</text>
<text x="67.6" y="12.2">4</text>
<text x="449.3" y="38.6">INITIAL RELEASE</text>
<text x="524.7" y="38.6">1/6/2020</text>
<text x="551.8" y="155.8">C</text>
<text x="5.1" y="163">C</text>
<text x="5.1" y="271.1">B</text>
<text x="340.8" y="368.1">STAINLESS STEEL</text>
<text x="3.9" y="374.9">A</text>
<text x="350.7" y="372.9">AMS5647</text>
<text x="15" y="380.2">NOTES:</text>
<text x="353.2" y="397.3">9-997</text>
<text x="128.3" y="404.8">NONE</text>
<text x="209.9" y="423.3">3</text>
<text x="346.8" y="423.5">2</text>
<text x="487.5" y="423.1">1</text>
<text x="77.3" y="429">4</text>
</g>
<g font-size="3.6">
<text x="275.2" y="353.7">UNLESS OTHERWISE SPECIFIED</text>
<text x="344.2" y="353.7">SPECIFICATIONS</text>
<text x="344.2" y="361.4">MATERIAL SPEC.</text>
<text x="390.2" y="363.5">APPROVALS</text>
<text x="347.4" y="390.5">PROCESS SPEC.</text>
<text x="204.5" y="401">Pro/e Model Used:</text>
<text x="150.9" y="411">NEXT ASSEMBLY</text>
<text x="204.5" y="408.4">Drawing Name:</text>
</g>
<g font-size="3.3">
<text x="458.5" y="13.4" transform="rotate(-180 458.5 13.4)">OF 1</text>
<text x="473" y="13.4" transform="rotate(-180 473 13.4)">SHEET 1</text>
<text x="552.8" y="52.5">D</text>
<text x="7.1" y="92.1" transform="rotate(90 7.1 92.1)">SHEET 1 OF 1</text>
<text x="554.3" y="208" transform="rotate(-90 554.3 208)">2</text>
<text x="554.3" y="225.8" transform="rotate(-90 554.3 225.8)">A</text>
<text x="551.7" y="339.7" transform="rotate(-90 551.7 339.7)">SHEET 1 OF 1</text>
<text x="385.6" y="351.8">POS</text>
<text x="398.3" y="351.8">QTY</text>
<text x="418.4" y="351.8">PART NUMBER</text>
<text x="480.6" y="351.8">DESCRIPTION</text>
<text x="534.5" y="351.8">NOTE</text>
<text x="453.6" y="358.1">PARTS LIST</text>
<text x="404" y="389.1">FILTERS</text>
<text x="384.6" y="394.8">THIRD ANGLE PROJECTION</text>
<text x="212.4" y="397.1">PRO/ENGINEER INFORMATION</text>
<text x="434.8" y="410.8">SCALE:</text>
<text x="467.7" y="412">10-740130/134-A</text>
<text x="515" y="410.5">SHEET 1 OF 1</text>
<text x="85.8" y="418.4">SHEET 1 OF 1</text>
</g>
<g font-size="3">
<text x="482.5" y="23.4">REVISIONS</text>
<text x="438.7" y="29.9">LTR</text>
<text x="474.4" y="29.9">DESCRIPTION</text>
<text x="529.8" y="29.9">DATE</text>
<text x="270.5" y="360.9">LINEAR DIMENSIONS ARE IN INCHES</text>
<text x="270.5" y="365">TOLERANCES:</text>
<text x="421.9" y="362.8">DATE</text>
<text x="401.8" y="370">H.BROOKER</text>
<text x="401.8" y="376.4">H.BROOKER</text>
<text x="400" y="382.7">K.THEOBALD</text>
<text x="419.4" y="379.1">06-Jan-20</text>
<text x="270.5" y="385.6">------------------------</text>
<text x="272.3" y="389.7">DIM.&amp; TOL. PER ASME Y14.5M;</text>
<text x="14.3" y="391.2">THIS DOCUMENT CONTAINS PROPRIETARY INFORMATION AND</text>
<text x="16.1" y="394.7">SUCH INFORMATION MAY NOT BE DISCLOSED TO OTHERS FOR</text>
<text x="272.3" y="393.8">DRM PER MIL-STD-31000;</text>
<text x="14.3" y="398.1">ANY PURPOSE OR USED FOR MANUFACTURING PURPOSES</text>
<text x="14.3" y="401.5">WITHOUT WRITTEN PERMISSION FROM THE AMPHENOL CORP.</text>
<text x="272.3" y="397.9">OTHER Amphenol Stds. PER 9-3800</text>
<text x="448.9" y="410.8">4.0</text>
</g>
<g font-size="2.5">
<text x="554.5" y="270" transform="rotate(-90 554.5 270)">For Reference Only</text>
<text x="551.7" y="270.7" transform="rotate(-90 551.7 270.7)">Eng PDM Information</text>
<text x="283.9" y="404.7">=FLAG NOTE CALL OUT</text>
</g>
<g font-size="2.3">
<text x="288.5" y="401.3">LEGENDS:</text>
<text x="285.8" y="408">REFERENCE ONLY</text>
<text x="11.1" y="420.6" transform="rotate(-90 11.1 420.6)">FORMAT: C-L_E-I</text>
</g>
<g font-size="2">
<text x="443.1" y="17.3" transform="rotate(-180 443.1 17.3)">REV.</text>
<text x="518.9" y="17" transform="rotate(-180 518.9 17)">DOCUMENT NO.</text>
<text x="10.6" y="46.2" transform="rotate(90 10.6 46.2)">DOCUMENT NO.</text>
<text x="10.9" y="122.1" transform="rotate(90 10.9 122.1)">REV.</text>
<text x="547.9" y="309.7" transform="rotate(-90 547.9 309.7)">REV.</text>
<text x="476.5" y="369.8">40-60 DELAWARE AVENUE</text>
<text x="478.3" y="372">SIDNEY, N.Y. 13838</text>
<text x="548.2" y="385.6" transform="rotate(-90 548.2 385.6)">DOCUMENT NO.</text>
<text x="435.8" y="396.8">SIZE</text>
<text x="451.9" y="396.8">CAGE CODE</text>
<text x="494.5" y="396.8">DOCUMENT NO.</text>
<text x="537.4" y="396.8">REV.</text>
<text x="204.5" y="404.1">10-740130-10A .PART</text>
<text x="204.5" y="411.5">0L-040986-132</text>
<text x="39.9" y="414.8">DOCUMENT NO.</text>
<text x="115.7" y="414.5">REV.</text>
</g>
<g font-size="1.7">
<text x="381.4" y="367">PREPARED BY</text>
<text x="381.5" y="373.2">ENGINEER IN CHARGE</text>
<text x="381.4" y="379.8">DESIGN MANAGER</text>
<text x="381.4" y="385.9">DESIGN ACTIVITY GROUP</text>
<text x="480.1" y="408.5">REF.</text>
</g>
<g font-size="1.5">
<text x="551.2" y="210.2" transform="rotate(-90 551.2 210.2)">VERSION</text>
<text x="551.2" y="228.4" transform="rotate(-90 551.2 228.4)">REVISION</text>
</g>
</svg>
